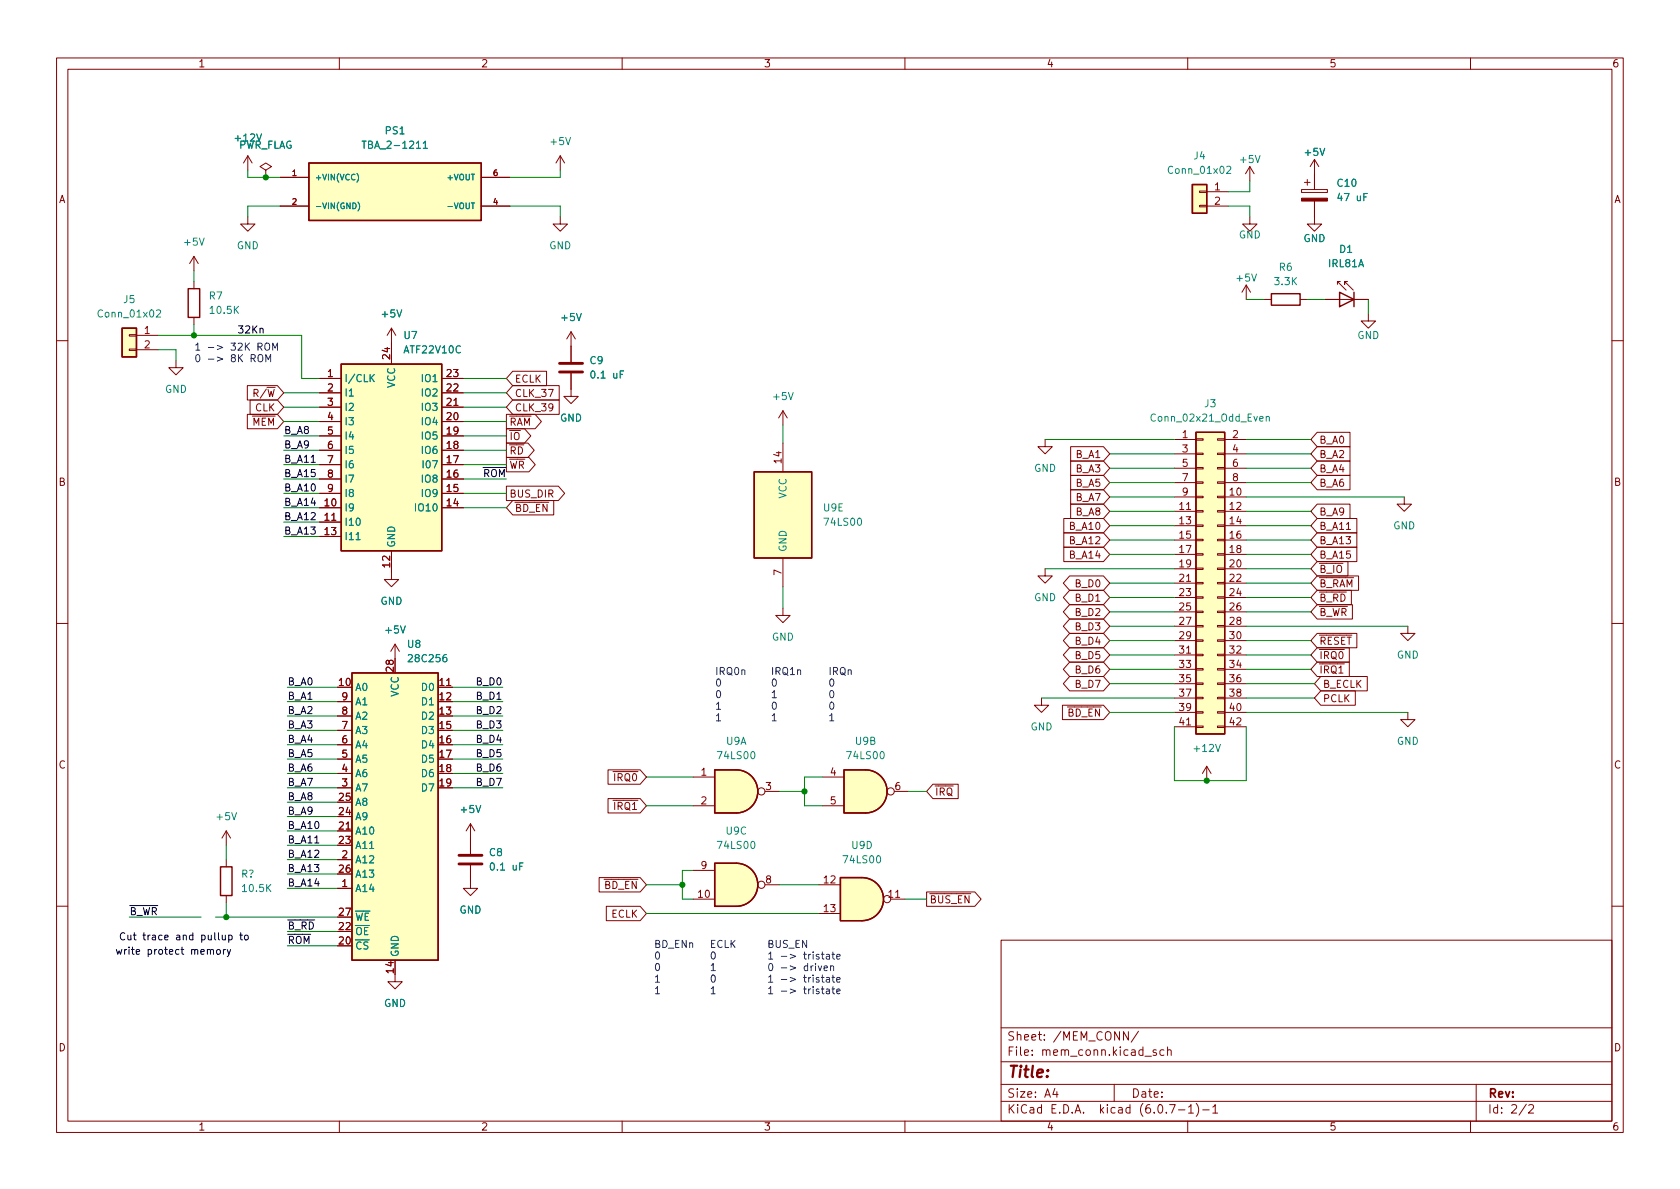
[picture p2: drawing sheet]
<svg xmlns="http://www.w3.org/2000/svg" width="297mm" height="210mm" viewBox="0 0 297 210" stroke-linecap="round" stroke-linejoin="round" font-family="sans-serif">
<g fill="none" stroke="#840000" stroke-width=".18">
<path d="M10 10.2h277v190.1h-277zM12 12.2h273v186.1h-273zM60 10.2v2M110 10.2v2M160 10.2v2M210 10.2v2M260 10.2v2M43.8 38.3v1.3h1.3l-1.3 1.3-1.3-1.3h1.3M43.8 27.6l-.7 1.2M43.8 27.6v2.5M43.8 27.6l.8 1.2M47 30.1l1-.6-1-.7-1 .7 1 .6v1.3"/>
<path d="M47 31.4h.1M49.5 36.4h5.1M49.5 31.4h5.1M85.1 36.4h5.1M85.1 31.4h5.1M99.1 38.3v1.3h1.2l-1.2 1.3-1.3-1.3h1.3M99.1 27.6l-.8 1.2M99.1 27.6v2.5M99.1 27.6l.7 1.2M212.1 36.3h1.3v.3h-1.3zM212.1 33.8h1.3v.2h-1.3zM213.4 33.9h3.8"/>
<path d="M213.4 36.4h3.8M221 38.3v1.3h1.2l-1.2 1.3-1.3-1.3h1.3M221 29.5l-.8 1.2M221 29.5v2.5M221 29.5l.7 1.2M230.1 33.5h4.6v.5h-4.6zM230.6 32.3h1M231.1 31.7v1.1M232.4 35.6v4h1.3l-1.3 1.3-1.3-1.3h1.3M232.4 28.2v5.3M232.4 28.2l-.8 1.3M232.4 28.2l.8 1.3"/>
<path d="M22.9 59.2h1.2v.2h-1.2zM24.1 59.3h3.8M34.3 45.3l-.8 1.3M34.3 45.3v2.6M34.3 49.8v1.2M34.3 56.1v1.3M34.3 45.3l.8 1.3M69.2 58v6.4M69.2 58l-.7 1.3M69.2 58l.8 1.3M101 58.7l-.8 1.2M101 58.7v5.3"/>
<path d="M101 58.7l.7 1.2M220.3 50.4l-.7 1.3M220.3 50.4v2.6M220.3 50.4l.8 1.3M223.5 53h1.3M229.9 53h1.2M234.3 53h7.6M236.5 50.3v-.5l1.5 1.5M236.5 49.8h.5M238.3 49.8h-.6v.5v-.5l1.6 1.5M241.9 55.5v1.3h1.3l-1.3 1.2-1.2-1.2h1.2M10 60.2h2"/>
<path d="M22.9 61.7h1.2v.3h-1.2zM24.1 61.8h3.8M31.1 63.7v1.3h1.3l-1.3 1.3-1.3-1.3h1.3M43.7 73.3h5.4l1.1 1.2-1.1 1.3h-5.4zM43.7 68.2h5.4l1.1 1.3-1.1 1.2h-5.4zM44.2 70.7h4.9l1.1 1.3-1.1 1.3h-4.9zM56.5 66.9h3.8M56.5 79.6h3.8M56.5 77.1h3.8M56.5 69.5h3.8M56.5 74.5h3.8M56.5 72h3.8"/>
<path d="M78.1 66.9h3.8M78.1 79.6h3.8M78.1 77.1h3.8M78.1 69.5h3.8M78.1 74.5h3.8M78.1 72h3.8M89.5 75.8h3.2l1.2 1.3-1.2 1.3h-3.2zM89.5 78.4h3.8l1.2 1.2-1.2 1.3h-3.8zM89.5 73.3h5.1l1.1 1.2-1.1 1.3h-5.1zM90.6 68.2h8.3v2.5h-8.3l-1.1-1.2zM90.6 65.7h6v2.5h-6l-1.1-1.3zM90.6 70.7h8.3v2.6h-8.3l-1.1-1.3z"/>
<path d="M101 66v4.1h1.2l-1.2 1.3-1.3-1.3h1.3M138.4 72.6l-.7 1.3M138.4 72.6v2.6M138.4 78.4v5M138.4 72.6l.8 1.3M184.8 77.7v1.3h1.3l-1.3 1.3-1.3-1.3h1.3M189.3 79h5.8l1.1 1.3-1.1 1.2h-5.8zM207.6 77.7h3.9M211.5 77.6h1.2v.2h-1.2zM215.3 77.6h1.2v.2h-1.2zM216.5 77.7h3.8M232.9 79h5.8v2.5h-5.8l-1.1-1.2z"/>
<path d="M232.9 76.4h5.8v2.6h-5.8l-1.1-1.3zM285 60.2h2M56.5 89.8h3.8M56.5 92.3h3.8M56.5 94.9h3.8M56.5 87.2h3.8M56.5 84.7h3.8M56.5 82.2h3.8M69.2 97.4v5.1h1.3l-1.3 1.3-1.3-1.3h1.3M78.1 89.8h3.8M78.1 87.2h3.8M78.1 84.7h3.8"/>
<path d="M78.1 82.2h3.8M89.5 80.9h4l1.1 1.3-1.1 1.2h-4zM89.5 86h9.2l1.1 1.2-1.1 1.3h-9.2zM90.6 88.5h7.3v2.6h-7.3l-1.1-1.3zM138.4 98.7v5.1M188.1 91.7h7l1.1 1.3-1.1 1.2h-7zM188.1 94.2h7l1.1 1.3-1.1 1.3h-7zM188.1 96.8h7l1.1 1.2-1.1 1.3h-7zM189.3 81.5h5.8l1.1 1.3-1.1 1.3h-5.8zM189.3 84.1h5.8l1.1 1.2-1.1 1.3h-5.8zM189.3 89.1h5.8l1.1 1.3-1.1 1.3h-5.8zM189.3 86.6h5.8l1.1 1.3-1.1 1.2h-5.8z"/>
<path d="M207.6 87.9h3.9M207.6 90.4h3.9M207.6 93h3.9M207.6 95.5h3.9M207.6 98h3.9M207.6 80.3h3.9M207.6 82.8h3.9M207.6 85.3h3.9M211.5 97.9h1.2v.3h-1.2zM211.5 95.4h1.2v.2h-1.2zM211.5 92.8h1.2v.3h-1.2zM211.5 90.3h1.2v.2h-1.2z"/>
<path d="M211.5 87.8h1.2v.2h-1.2zM211.5 85.2h1.2v.3h-1.2zM211.5 82.7h1.2v.2h-1.2zM211.5 80.1h1.2v.3h-1.2zM215.3 97.9h1.2v.3h-1.2zM215.3 95.4h1.2v.2h-1.2zM215.3 92.8h1.2v.3h-1.2zM215.3 90.3h1.2v.2h-1.2zM215.3 87.8h1.2v.2h-1.2zM215.3 85.2h1.2v.3h-1.2zM215.3 82.7h1.2v.2h-1.2zM215.3 80.1h1.2v.3h-1.2z"/>
<path d="M216.5 87.9h3.8M216.5 90.4h3.8M216.5 93h3.8M216.5 95.5h3.8M216.5 98h3.8M216.5 80.3h3.8M216.5 82.8h3.8M216.5 85.3h3.8M232.9 99.3h5.4v2.5h-5.4l-1.1-1.2zM232.9 96.8h7v2.5h-7l-1.1-1.3zM232.9 84.1h5.8v2.5h-5.8l-1.1-1.3zM232.9 94.2h7v2.6h-7l-1.1-1.3z"/>
<path d="M232.9 91.7h7v2.5h-7l-1.1-1.2zM232.9 81.5h5.8v2.6h-5.8l-1.1-1.3zM232.9 89.1h5.8v2.6h-5.8l-1.1-1.3zM248.3 87.9v1.2h1.3l-1.3 1.3-1.3-1.3h1.3M10 110.2h2M69.8 113.9l-.7 1.3M69.8 113.9v2.6M69.8 113.9l.8 1.3M138.4 107.6v1.2h1.3l-1.3 1.3-1.2-1.3h1.2M184.8 100.6v1.2h1.3l-1.3 1.3-1.3-1.3h1.3M189.1 106.9h6l1.1 1.3-1.1 1.3h-6l-1.1-1.3zM189.1 104.4h6l1.1 1.3-1.1 1.2h-6l-1.1-1.2z"/>
<path d="M189.1 101.8h6l1.1 1.3-1.1 1.3h-6l-1.1-1.3zM189.1 109.5h6l1.1 1.2-1.1 1.3h-6l-1.1-1.3zM189.1 119.6h6l1.1 1.3-1.1 1.3h-6l-1.1-1.3zM189.1 117.1h6l1.1 1.3-1.1 1.2h-6l-1.1-1.2zM189.1 112h6l1.1 1.3-1.1 1.2h-6l-1.1-1.2zM189.1 114.5h6l1.1 1.3-1.1 1.3h-6l-1.1-1.3zM207.6 100.6h3.9M207.6 103.1h3.9M207.6 105.7h3.9M207.6 108.2h3.9M207.6 110.7h3.9M207.6 113.3h3.9"/>
<path d="M207.6 115.8h3.9M207.6 118.4h3.9M211.5 118.2h1.2v.3h-1.2zM211.5 115.7h1.2v.2h-1.2zM211.5 113.2h1.2v.2h-1.2zM211.5 110.6h1.2v.3h-1.2zM211.5 108.1h1.2v.2h-1.2zM211.5 105.5h1.2v.3h-1.2zM211.5 103h1.2v.2h-1.2zM211.5 100.5h1.2v.2h-1.2zM215.3 118.2h1.2v.3h-1.2zM215.3 115.7h1.2v.2h-1.2z"/>
<path d="M215.3 113.2h1.2v.2h-1.2zM215.3 110.6h1.2v.3h-1.2zM215.3 108.1h1.2v.2h-1.2zM215.3 105.5h1.2v.3h-1.2zM215.3 103h1.2v.2h-1.2zM215.3 100.5h1.2v.2h-1.2zM216.5 100.6h3.8M216.5 103.1h3.8M216.5 105.7h3.8M216.5 108.2h3.8M216.5 110.7h3.8M216.5 113.3h3.8"/>
<path d="M216.5 115.8h3.8M216.5 118.4h3.8M232.9 104.4h6v2.5h-6l-1.1-1.2zM232.9 101.8h7.3v2.6h-7.3l-1.1-1.3zM232.9 106.9h6.2v2.6h-6.2l-1.1-1.3zM232.9 114.5h5.7v2.6h-5.7l-1.1-1.3zM232.9 112h7v2.5h-7l-1.1-1.2zM232.9 117.1h5.7v2.5h-5.7l-1.1-1.2zM233.5 119.6h8.2v2.6h-8.2l-1.1-1.3zM248.9 110.7v1.3h1.3l-1.3 1.3-1.3-1.3h1.3M285 110.2h2M59.7 139.3h2.5"/>
<path d="M59.7 136.8h2.5M59.7 134.2h2.5M59.7 131.7h2.5M59.7 129.2h2.5M59.7 126.6h2.5M59.7 124.1h2.5M77.5 121.5h2.5M107.5 136.1h5.7l1.1 1.3-1.1 1.3h-5.7zM122.6 137.4h3.8M135.3 139.9h2.5M145.4 137.4h3.8M158.1 139.9h2.6"/>
<path d="M164.9 138.7h4.5v2.5h-4.5l-1.1-1.3zM184.1 123.4v1.3h1.3l-1.3 1.3-1.2-1.3h1.2M187.8 124.7h7.3l1.1 1.3-1.1 1.2h-7.3zM207.6 120.9h3.9M207.6 123.4h3.9M207.6 126h3.9M207.6 128.5h3.9M211.5 128.4h1.2v.2h-1.2zM211.5 125.9h1.2v.2h-1.2zM211.5 123.3h1.2v.3h-1.2zM211.5 120.8h1.2v.2h-1.2zM213.4 135.5l-.8 1.3"/>
<path d="M213.4 135.5v2.5M213.4 135.5l.7 1.3M215.3 128.4h1.2v.2h-1.2zM215.3 125.9h1.2v.2h-1.2zM215.3 123.3h1.2v.3h-1.2zM215.3 120.8h1.2v.2h-1.2zM216.5 120.9h3.8M216.5 123.4h3.8M216.5 126h3.8M216.5 128.5h3.8M233.5 122.2h6.1v2.5h-6.1l-1.1-1.3zM248.9 126v1.2h1.3l-1.3 1.3-1.3-1.3h1.3"/>
<path d="M40 146.9v2.6M40 152v1.3M40 158.4v1.2M40 146.9l-.8 1.3M40 146.9l.8 1.3M59.7 157.1h2.5M59.7 152h2.5M59.7 146.9h2.5M83.2 153v4.1h1.3l-1.3 1.3-1.3-1.3h1.3M83.2 145.7v5.3M83.2 145.7l-.8 1.2M83.2 145.7l.7 1.2"/>
<path d="M105.9 155.2h7.3l1.1 1.3-1.1 1.2h-7.3zM107.5 141.2h5.7l1.1 1.3-1.1 1.3h-5.7zM122.6 142.5h3.8M122.6 159h3.8M122.6 153.9h3.8M135.3 156.5h2.5M144.8 156.5h3.8M145.4 142.5h3.8M157.5 159h2.5M163.8 157.7h8.6l1.1 1.3-1.1 1.3h-8.6zM10 160.2h2M69.8 172.3v1.3h1.3l-1.3 1.3-1.2-1.3h1.2"/>
<path d="M107.2 160.3h6l1.1 1.2-1.1 1.3h-6zM144.8 161.5h3.8M177 166.3h108v32h-108zM285 160.2h2M60 198.3v2M110 198.3v2M160 198.3v2M177 194.8h108M177 191.8h108M177 187.8h108M177 181.8h108M186.5 192.5l-.4 1h1"/>
<path d="M186.9 193v1M197 191.8v3M199.5 182.4v1.5l-.9-1.5v1.5M201.3 182.4l-1.3 1.9M202.4 186.8h1.2M204.4 185.7l-.3-.1-.2 .2v.3l.5 .1v.4h-.5M205.8 185.7l-.4-.1-.3 .3v.4l.1 .3h.6M206.4 185.8l.2-.2 .4 .1 .1 .9M206.4 185.1v1.5M206.8 195.3h1l-.7 1.5M208.4 196.3h1.1M210 198.3v2"/>
<path d="M210.1 195.8l.5-.5v1.5M210.1 196.8h.9M211.5 195.1a1.72 1.72 0 0 1 0 2.3M212.6 196.3h1.2M214.4 195.8l.5-.5v1.5M214.4 196.8h.9M260 198.3v2M261 191.8v6.5M269.9 195.3l-1.3 1.9M270.3 195.5l.6-.2 .2 .2 .1 .3-1 1h1"/>
<circle cx="134.6" cy="139.9" r=".63"/>
<circle cx="157.5" cy="139.9" r=".63"/>
<circle cx="134.6" cy="156.5" r=".63"/>
<circle cx="156.8" cy="159" r=".63"/>
</g>
<g fill="none" stroke="#840000" stroke-width=".25">
<path d="M54.6 28.8h30.5v10.2h-30.5zM210.8 32.6h2.6v5.1h-2.6zM21.6 58h2.5v5.1h-2.5zM33.3 51h2v5.1h-2zM224.8 51.9h5.1v2.1h-5.1zM236.9 51.7l2.5 1.3-2.5 1.2zM239.4 51.7v2.5M60.3 64.4h17.8v33h-17.8zM211.5 76.4h5v53.4h-5zM133.3 83.4h10.2v15.3h-10.2zM62.2 119h15.3v50.8h-15.3zM126.4 136.1h3.8a3.8 3.8 0 0 1 3.8 3.8 3.8 3.8 0 0 1-3.8 3.9h-3.8z"/>
<path d="M149.2 136.1h3.8a3.8 3.8 0 0 1 3.8 3.8 3.8 3.8 0 0 1-3.8 3.9h-3.8zM39 153.3h2v5.1h-2zM126.4 152.6h3.8a3.8 3.8 0 0 1 3.8 3.9 3.8 3.8 0 0 1-3.8 3.8h-3.8zM148.6 155.2h3.8a3.8 3.8 0 0 1 3.8 3.8 3.8 3.8 0 0 1-3.8 3.8h-3.8z"/>
</g>
<g fill="#ffffc2" stroke="#ffffc2" stroke-width=".18">
<path d="M210.8 32.6h2.6v5.1h-2.6z"/>
<path d="M21.6 58h2.5v5.1h-2.5z"/>
<path d="M211.5 76.4h5v53.4h-5z"/>
<path d="M133.3 83.4h10.2v15.3h-10.2z"/>
<path d="M130.2 136.1a3.8 3.8 0 0 1 3.8 3.8 3.8 3.8 0 0 1-3.8 3.9z"/>
<path d="M126.4 136.1h3.8v7.7h-3.8z"/>
<path d="M153 136.1a3.8 3.8 0 0 1 3.8 3.8 3.8 3.8 0 0 1-3.8 3.9z"/>
<path d="M149.2 136.1h3.8v7.7h-3.8z"/>
<path d="M152.4 155.2a3.8 3.8 0 0 1 3.8 3.8 3.8 3.8 0 0 1-3.8 3.8z"/>
<path d="M148.6 155.2h3.8v7.6h-3.8z"/>
<path d="M130.2 152.6a3.8 3.8 0 0 1 3.8 3.9 3.8 3.8 0 0 1-3.8 3.8z"/>
<path d="M126.4 152.6h3.8v7.7h-3.8z"/>
<path d="M54.6 28.8h30.5v10.2h-30.5z"/>
<path d="M60.3 64.4h17.8v33h-17.8z"/>
<path d="M62.2 119h15.3v50.8h-15.3z"/>
</g>
<g fill="none" stroke="#008484" stroke-width=".18">
<path d="M62.4 35.9a.51 .51 0 0 1 .6 .5 .51 .51 0 0 1-.6 .5zM63.1 30.7a1.17 1.17 0 0 1 0 1.5M63.3 35.7a1.17 1.17 0 0 1 0 1.6M64 25h.7M74.8 25.3l.4-.3v1.2M74.8 26.2h.8M79.2 36.5h.8M216.9 29.5l.5-.1 .2 .4-.8 .9h.8M27.7 54.9l.5-.1 .2 .4-.8 .9h.8M65.6 66.8l.6 .7M66.2 66.2l-.8 .8M223.9 73.8l.2-.2 .3 .1v.8"/>
<path d="M223.9 73.6v.9M63 95.4h.7"/>
</g>
<path d="M230.1 35h4.6v.6h-4.6z" fill="#840000" stroke="#840000" stroke-width=".18"/>
<path d="M98.9 65.8h4.1M98.9 64.3h4.1M81.2 152.8h4M81.2 151.3h4" fill="none" stroke="#840000" stroke-width=".51"/>
<g fill="none" stroke="#000" stroke-width=".18">
<path d="M37.2 168.1l.2-.2 .3 .1 .1 .7M38.4 168l.3-.1 .3 .2v.4l-.3 .2h-.3l-.1-.2zM39.3 165.4l.1 .7 .3 .1 .1-.1M39.5 167.9v.8M39.8 165.4v.8M39.9 167.9l-.4 .2M40.2 167.9l.3 .8M40.4 165.4h.4l.2 .2-.1 .5h-.5M40.4 165.4v1.2M40.8 167.9l-.4 1.2-.2 .1M42.4 165.4h.5M42.6 164.9v1.1l.3 .2"/>
<path d="M43.3 165.4h.3l.3 .2v.4l-.3 .2-.3-.1-.1-.1z"/>
</g>
<g fill="none" stroke="#0000c2" stroke-width=".18">
<path d="M45.6 61.3h.6l.1-.2v-.3l-.7-.1v1.2M45.8 62.8l.1-.1a.43 .43 0 0 1 .6 .4v.5a.42 .42 0 0 1-.5 .4 .42 .42 0 0 1-.4-.4v-.5zM45.9 61.3l.4 .6M46.9 60.8l.2-.1a.43 .43 0 0 1 .6 .4v.4a.42 .42 0 0 1-.5 .4 .42 .42 0 0 1-.4-.4zM47 64v-1.3l.4 .9 .5-.9v1.3M48.2 61.9v-1.2l.4 .9 .5-.9v1.2M146.8 118v1.3M147.4 118.7l.6-.1 .1-.2-.1-.3-.6-.1v1.3M147.7 118.7l.4 .6M148.8 118.1l.1-.1a.43 .43 0 0 1 .5 .4v.5a.42 .42 0 0 1-.4 .4 .42 .42 0 0 1-.4-.4v-.5zM148.8 119l.7 .4M150 118.6l.1-.2 .4 .1v.8"/>
<path d="M150 118.4v.9M126.8 120.2l.2-.1a.68 .68 0 0 1 .4 .6 .68 .68 0 0 1-.4 .6l-.2-.1-.1-.3zM126.8 122.2l.2-.1a.68 .68 0 0 1 .4 .6 .68 .68 0 0 1-.4 .7l-.2-.1-.1-.4zM136.5 122.5l.4-.4v1.3M136.5 126.6l.4-.4v1.3M136.5 123.4h.8M136.5 127.5h.8M136.7 120.2l.1-.1a.68 .68 0 0 1 .5 .6 .68 .68 0 0 1-.5 .6l-.1-.1-.2-.3zM136.7 124.2h.1a.68 .68 0 0 1 .5 .6 .68 .68 0 0 1-.5 .6 .84 .84 0 0 1-.1-1.2zM146.7 126.6l.4-.4v1.3M146.7 127.5h.7M146.8 120.2l.2-.1a.68 .68 0 0 1 .4 .6 .68 .68 0 0 1-.4 .6l-.2-.1-.1-.3z"/>
<path d="M146.8 122.2l.2-.1a.68 .68 0 0 1 .4 .6 .68 .68 0 0 1-.4 .7l-.2-.1-.1-.4zM146.8 124.3l.2-.1a.68 .68 0 0 1 .4 .6 .68 .68 0 0 1-.4 .6l-.2-.1-.1-.4zM115.9 172.8l.4-.4v1.3M115.9 174.8l.4-.3v1.2M115.9 173.7h.7M115.9 175.7h.7M116 168.5l.2-.2a.68 .68 0 0 1 .4 .7 .68 .68 0 0 1-.4 .6l-.2-.1-.1-.4zM116 170.5l.2-.1a.68 .68 0 0 1 .4 .6 .68 .68 0 0 1-.4 .6l-.2-.1-.1-.3zM125.7 170.7l.4-.3v1.2M125.7 174.8l.4-.3v1.2M125.7 171.6h.8M125.7 175.7h.8"/>
<path d="M125.9 172.5l.1-.1a.68 .68 0 0 1 .5 .7 .68 .68 0 0 1-.5 .6l-.1-.1-.2-.4zM125.9 168.4l.1-.1a.68 .68 0 0 1 .5 .7 .68 .68 0 0 1-.5 .6 .84 .84 0 0 1-.1-1.2zM135.9 168.7l.4-.4v1.3M135.9 172.8l.4-.4v1.3M135.9 174.8l.4-.3v1.2M135.9 169.6h.7M135.9 173.7h.7M135.9 175.7h.7M136 166.9l.5-.1 .1-.2v-.2l-.6-.1v1.3h.5l.1-.2 .1-.3-.3-.2M136 170.5l.2-.1a.68 .68 0 0 1 .4 .6 .68 .68 0 0 1-.4 .6l-.2-.1-.1-.3zM137.2 166.3v1l.3 .3h.2l.3-.3v-1M138.1 169.1h1"/>
<path d="M138.1 171.2h1M138.1 173.2h1M138.1 175.2h1M139.2 166.3h-.5l-.1 .1v.4l.5 .2 .1 .3-.2 .3-.5-.1M139.5 167.7h.9M139.7 168.8l1 .3-1 .4M139.7 170.8l1 .4-1 .3M139.7 172.8l1 .4-1 .4M139.7 174.9l1 .3-1 .4M140.7 166.9h.5M141.3 166.3h-.6v1.3h.6M142.1 168.8h.5"/>
<path d="M142.1 172.8h.5M142.1 174.9h.5M142.3 168.3v1.1l.3 .2M142.3 172.4v1.1l.3 .2M142.3 174.5v1.1l.3 .1M142.6 166.3v1.3l-.7-1.3v1.3M142.8 170.9l-.4-.1-.2 .2 .1 .6h.5M142.8 170.4v1.2M143 168.8v.8M143 172.8v.9M143 174.9v.8M143.3 168.8l-.3 .2"/>
<path d="M143.3 172.8l-.3 .3M143.3 174.9l-.3 .2M143.4 170.8v.8M143.8 168.3v.2M143.8 170.8l-.4 .2M143.8 172.4v.1M143.8 174.5v.1M143.8 168.8v.8M143.8 172.8v.9M143.8 174.9v.8M144.2 170.4v.1M144.2 170.8v.8"/>
<path d="M144.7 170.8l.3 .8 .3-.8M144.8 168.8h-.3l-.2 .1 .1 .2 .4 .1v.3h-.5M144.8 172.9l-.3-.1-.2 .2 .1 .2 .4 .1v.3h-.5M144.8 174.9h-.3l-.2 .2 .1 .1 .4 .2v.3h-.5M145.2 168.8h.5M145.2 172.8h.5M145.2 174.9h.5M145.4 168.3v1.1l.3 .2M145.4 172.4v1.1l.3 .2M145.4 174.5v1.1l.3 .1M145.7 171.2l.6-.1-.1-.2-.3-.1-.2 .2 .1 .6h.4M146.1 168.8h.5l.1 .8"/>
<path d="M146.1 172.9h.5l.1 .8M146.1 174.9h.5l.1 .8M146.7 169.1h-.5l-.1 .2 .1 .3 .5-.1M146.7 173.1l-.5 .1-.1 .2 .1 .3 .5-.1M146.7 175.2h-.5l-.1 .2 .1 .3h.5M146.9 170.9l.1-.1 .3 .1 .1 .7M146.9 170.8v.8M147.1 168.8h.5M147.1 172.8h.5M147.1 174.9h.5M147.3 168.3v1.1l.3 .2M147.3 172.4v1.1l.3 .2"/>
<path d="M147.3 174.5v1.1l.3 .1M147.9 169.2l.6-.1v-.3h-.4l-.2 .1 .1 .6h.5M147.9 173.3l.6-.2v-.2l-.4-.1-.2 .2 .1 .6h.5M147.9 175.3l.6-.1v-.3h-.4l-.2 .2 .1 .6h.5"/>
</g>
<g fill="none" stroke="#008400" stroke-width=".18">
<path d="M43.8 30.1v1.3h5.7M49.5 36.4h-5.7v1.9M90.2 36.4h8.9v1.9M99.1 30.1v1.3h-8.9M217.2 36.4h3.8v1.9M221 32v1.9h-3.8M27.9 59.3h25.4v7.6h3.2M34.3 47.9v1.9M34.3 57.4v1.9M220.3 53h3.2M231.1 53h3.2M241.9 53v2.5"/>
<path d="M27.9 61.8h3.2v1.9M50.2 79.6h6.3M50.2 69.5h6.3M50.2 72h6.3M50.2 77.1h6.3M50.2 74.5h6.3M81.9 79.6h7.6M81.9 66.9h7.6M81.9 69.5h7.6M81.9 72h7.6M81.9 77.1h7.6M81.9 74.5h7.6"/>
<path d="M138.4 75.2v3.2M184.8 77.7h22.8M220.3 77.7h11.5M50.2 82.2h6.3M50.2 94.9h6.3M50.2 87.2h6.3M50.2 84.7h6.3M50.2 89.8h6.3M50.2 92.3h6.3M81.9 82.2h7.6M81.9 87.2h7.6M81.9 84.7h7.6"/>
<path d="M81.9 89.8h7.6M196.2 98h11.4M196.2 95.5h11.4M196.2 82.8h11.4M196.2 90.4h11.4M196.2 93h11.4M196.2 85.3h11.4M196.2 87.9h11.4M196.2 80.3h11.4M220.3 98h11.5M220.3 95.5h11.5M220.3 82.8h11.5"/>
<path d="M220.3 90.4h11.5M220.3 93h11.5M220.3 85.3h11.5M220.3 87.9h28M220.3 80.3h11.5M138.4 103.8v3.8M184.8 100.6h22.8M196.2 103.1h11.4M196.2 105.7h11.4M196.2 108.2h11.4M196.2 115.8h11.4M196.2 110.7h11.4"/>
<path d="M196.2 118.4h11.4M196.2 113.3h11.4M220.3 103.1h11.5M220.3 100.6h11.5M220.3 105.7h11.5M220.3 108.2h11.5M220.3 115.8h11.5M220.3 110.7h28.6M220.3 118.4h11.5M220.3 113.3h11.5M50.8 121.5h8.9M50.8 126.6h8.9"/>
<path d="M50.8 129.2h8.9M50.8 124.1h8.9M50.8 139.3h8.9M50.8 131.7h8.9M50.8 134.2h8.9M50.8 136.8h8.9M80 121.5h8.9M80 126.6h8.9M80 129.2h8.9M80 124.1h8.9M80 139.3h8.9M80 131.7h8.9"/>
<path d="M80 134.2h8.9M80 136.8h8.9M114.3 137.4h8.3M137.8 139.9h4.4M145.4 137.4h-3.2v5.1h3.2M160.7 139.9h3.1M184.1 123.4h23.5M196.2 126h11.4M196.2 120.9h11.4M207.6 128.5v9.5h12.7v-9.5M220.3 123.4h12.1M220.3 126h28.6"/>
<path d="M220.3 120.9h12.1M40 149.5v2.5M40 159.6v2.6M50.8 146.9h8.9M50.8 149.5h8.9M50.8 144.4h8.9M50.8 141.9h8.9M50.8 152h8.9M50.8 154.6h8.9M50.8 157.1h8.9M114.3 142.5h8.3M114.3 156.5h6.3"/>
<path d="M122.6 153.9h-2v5.1h2M137.8 156.5h7M160 159h3.8M22.9 162.2h12.7M38.1 162.2h21.6M50.8 167.3h8.9M50.8 164.7h8.9M114.3 161.5h30.5"/>
</g>
<g fill="#008400" stroke="#008400" stroke-width=".18">
<circle cx="34.3" cy="59.3" r=".46"/>
<circle cx="47" cy="31.4" r=".46"/>
<circle cx="40" cy="162.2" r=".46"/>
<circle cx="142.2" cy="139.9" r=".46"/>
<circle cx="120.6" cy="156.5" r=".46"/>
<circle cx="213.4" cy="138" r=".46"/>
</g>
<text font-size="2.8" fill="#840000" x="178" y="190.6">Title:</text>
<g font-size="2.1" fill="#840000">
<text x="178" y="184">Sheet: /MEM_CONN/</text>
<text x="178" y="186.7">File: mem_conn.kicad_sch</text>
<text x="178" y="196.9">KiCad E.D.A. kicad (6.0.7-1)-1</text>
<text x="178" y="194.1">Size: A4</text>
<text x="200" y="194.1">Date:</text>
<text x="263" y="194.1">Rev:</text>
<text x="263" y="196.9">Id: 2/2</text>
</g>
<g font-size="1.8" fill="#840000">
<text x="35" y="11.9">1</text>
<text x="85" y="11.9">2</text>
<text x="135" y="11.9">3</text>
<text x="185" y="11.9">4</text>
<text x="235" y="11.9">5</text>
<text x="285" y="11.9">6</text>
<text x="10.3" y="35.9">A</text>
<text x="214.8" y="33.6">1</text>
<text x="285.3" y="35.9">A</text>
<text x="214.8" y="36.2">2</text>
<text x="25.5" y="59">1</text>
<text x="25.5" y="61.6">2</text>
<text x="69" y="63.5" transform="rotate(-90 69 63.5)">24</text>
<text x="43.9" y="70.2">R/~{W}</text>
<text x="57.9" y="66.7">1</text>
<text x="57.9" y="69.2">2</text>
<text x="57.9" y="71.7">3</text>
<text x="79" y="71.7">21</text>
<text x="79" y="69.2">22</text>
<text x="79" y="66.7">23</text>
<text x="91" y="70.2">CLK_37</text>
<text x="91" y="67.6">ECLK</text>
<text x="43.2" y="75.3">~{MEM}</text>
<text x="45.1" y="72.7">CLK</text>
<text x="57.9" y="74.3">4</text>
<text x="57.9" y="76.8">5</text>
<text x="79" y="76.8">19</text>
<text x="79" y="74.3">20</text>
<text x="90" y="77.8">~{IO}</text>
<text x="90" y="75.3">~{RAM}</text>
<text x="91" y="72.7">CLK_39</text>
<text x="209.1" y="77.5">1</text>
<text x="217.9" y="77.5">2</text>
<text x="57.9" y="79.4">6</text>
<text x="57.9" y="81.9">7</text>
<text x="79" y="81.9">17</text>
<text x="79" y="79.4">18</text>
<text x="90" y="82.9">~{WR}</text>
<text x="90" y="80.3">~{RD}</text>
<text x="138.2" y="81.9" transform="rotate(-90 138.2 81.9)">14</text>
<text x="190.3" y="81">B_A1</text>
<text x="190.3" y="83.5">B_A3</text>
<text x="209.1" y="80">3</text>
<text x="209.1" y="82.5">5</text>
<text x="217.9" y="80">4</text>
<text x="217.9" y="82.5">6</text>
<text x="233.2" y="81">B_A2</text>
<text x="233.2" y="78.4">B_A0</text>
<text x="233.2" y="83.5">B_A4</text>
<text x="10.3" y="85.9">B</text>
<text x="57.4" y="89.5">10</text>
<text x="57.9" y="84.4">8</text>
<text x="57.9" y="87">9</text>
<text x="79" y="89.5">14</text>
<text x="79" y="87">15</text>
<text x="79" y="84.4">16</text>
<text x="90" y="88">BUS_DIR</text>
<text x="190.3" y="86.1">B_A5</text>
<text x="190.3" y="88.6">B_A7</text>
<text x="209.1" y="85.1">7</text>
<text x="209.1" y="87.6">9</text>
<text x="217.5" y="87.6">10</text>
<text x="217.9" y="85.1">8</text>
<text x="233.2" y="86.1">B_A6</text>
<text x="285.3" y="85.9">B</text>
<text x="57.4" y="92.1">11</text>
<text x="57.4" y="94.6">13</text>
<text x="91" y="90.5">~{BD_EN}</text>
<text x="189.3" y="93.7">B_A10</text>
<text x="190.3" y="91.1">B_A8</text>
<text x="208.6" y="90.2">11</text>
<text x="208.6" y="92.7">13</text>
<text x="208.6" y="95.2">15</text>
<text x="217.5" y="90.2">12</text>
<text x="217.5" y="92.7">14</text>
<text x="217.5" y="95.2">16</text>
<text x="233.2" y="93.7">B_A11</text>
<text x="233.2" y="91.1">B_A9</text>
<text x="69" y="100.3" transform="rotate(-90 69 100.3)">12</text>
<text x="138.2" y="101.7" transform="rotate(-90 138.2 101.7)">7</text>
<text x="189.3" y="96.2">B_A12</text>
<text x="189.3" y="98.8">B_A14</text>
<text x="208.6" y="97.8">17</text>
<text x="208.6" y="100.3">19</text>
<text x="217.5" y="97.8">18</text>
<text x="217.5" y="100.3">20</text>
<text x="233.2" y="101.3">~{B_IO}</text>
<text x="233.2" y="98.8">B_A15</text>
<text x="233.2" y="96.2">B_A13</text>
<text x="190.3" y="106.4">B_D1</text>
<text x="190.3" y="103.8">B_D0</text>
<text x="208.6" y="102.9">21</text>
<text x="208.6" y="105.4">23</text>
<text x="208.6" y="107.9">25</text>
<text x="217.5" y="102.9">22</text>
<text x="217.5" y="105.4">24</text>
<text x="217.5" y="107.9">26</text>
<text x="233.2" y="106.4">~{B_RD}</text>
<text x="233.2" y="103.8">~{B_RAM}</text>
<text x="190.3" y="108.9">B_D2</text>
<text x="190.3" y="111.5">B_D3</text>
<text x="208.6" y="110.5">27</text>
<text x="208.6" y="113">29</text>
<text x="217.5" y="110.5">28</text>
<text x="217.5" y="113">30</text>
<text x="233.2" y="108.9">~{B_WR}</text>
<text x="69.6" y="118.7" transform="rotate(-90 69.6 118.7)">28</text>
<text x="190.3" y="119.1">B_D6</text>
<text x="190.3" y="114">B_D4</text>
<text x="190.3" y="116.5">B_D5</text>
<text x="208.6" y="115.6">31</text>
<text x="208.6" y="118.1">33</text>
<text x="217.5" y="115.6">32</text>
<text x="217.5" y="118.1">34</text>
<text x="233.2" y="116.5">~{IRQ0}</text>
<text x="233.2" y="114">~{RESET}</text>
<text x="233.2" y="119.1">~{IRQ1}</text>
<text x="60" y="121.3">10</text>
<text x="60.5" y="123.8">9</text>
<text x="77.8" y="121.3">11</text>
<text x="77.8" y="123.8">12</text>
<text x="190.3" y="121.6">B_D7</text>
<text x="208.6" y="120.6">35</text>
<text x="208.6" y="123.2">37</text>
<text x="208.6" y="125.7">39</text>
<text x="217.5" y="120.6">36</text>
<text x="217.5" y="123.2">38</text>
<text x="217.5" y="125.7">40</text>
<text x="233.8" y="121.6">B_ECLK</text>
<text x="233.8" y="124.2">PCLK</text>
<text x="60.5" y="131.4">6</text>
<text x="60.5" y="128.9">7</text>
<text x="60.5" y="126.4">8</text>
<text x="77.8" y="126.4">13</text>
<text x="77.8" y="128.9">15</text>
<text x="77.8" y="131.4">16</text>
<text x="187.4" y="126.7">~{BD_EN}</text>
<text x="208.6" y="128.3">41</text>
<text x="217.5" y="128.3">42</text>
<text x="10.3" y="135.9">C</text>
<text x="60.5" y="136.5">4</text>
<text x="60.5" y="134">5</text>
<text x="77.8" y="134">17</text>
<text x="77.8" y="136.5">18</text>
<text x="124" y="137.2">1</text>
<text x="146.8" y="137.2">4</text>
<text x="285.3" y="135.9">C</text>
<text x="60" y="141.6">25</text>
<text x="60.5" y="139.1">3</text>
<text x="77.8" y="139.1">19</text>
<text x="107.4" y="138.1">~{IRQ0}</text>
<text x="107.4" y="143.2">~{IRQ1}</text>
<text x="124" y="142.2">2</text>
<text x="135.4" y="139.7">3</text>
<text x="146.8" y="142.2">5</text>
<text x="158.3" y="139.7">6</text>
<text x="165.3" y="140.7">~{IRQ}</text>
<text x="60" y="146.7">21</text>
<text x="60" y="149.2">23</text>
<text x="60" y="144.1">24</text>
<text x="60" y="154.3">26</text>
<text x="60.5" y="151.8">2</text>
<text x="124" y="153.7">9</text>
<text x="60" y="161.9">27</text>
<text x="60.5" y="156.8">1</text>
<text x="105.5" y="157.2">~{BD_EN}</text>
<text x="123.5" y="158.7">10</text>
<text x="135.4" y="156.2">8</text>
<text x="145.7" y="156.2">12</text>
<text x="145.7" y="161.3">13</text>
<text x="157.1" y="158.7">11</text>
<text x="164.3" y="159.7">~{BUS_EN}</text>
<text x="60" y="167">20</text>
<text x="60" y="164.5">22</text>
<text x="108.1" y="162.3">ECLK</text>
<text x="69.6" y="172" transform="rotate(-90 69.6 172)">14</text>
<text x="10.3" y="185.9">D</text>
<text x="285.3" y="185.9">D</text>
<text x="35" y="199.9">1</text>
<text x="85" y="199.9">2</text>
<text x="135" y="199.9">3</text>
<text x="185" y="199.9">4</text>
<text x="235" y="199.9">5</text>
<text x="285" y="199.9">6</text>
</g>
<g font-size="1.8" fill="#008484">
<text x="68.2" y="23.7">PS1</text>
<text x="41.7" y="25">+12V</text>
<text x="42" y="26.3">PWR_FLAG</text>
<text x="64.8" y="26.3">TBA_2-1211</text>
<text x="97.5" y="25.6">+5V</text>
<text x="211.1" y="28.2">J4</text>
<text x="219.4" y="28.8">+5V</text>
<text x="230.8" y="27.6">+5V</text>
<text x="206.9" y="30.7">Conn_01x02</text>
<text x="236.5" y="33">C10</text>
<text x="236.8" y="35.6">47 uF</text>
<text x="32.7" y="43.4">+5V</text>
<text x="41.8" y="44.1">GND</text>
<text x="97.1" y="44.1">GND</text>
<text x="219" y="42.2">GND</text>
<text x="226.2" y="47.9">R6</text>
<text x="230.4" y="42.8">GND</text>
<text x="235" y="47.2">IRL81A</text>
<text x="236.9" y="44.7">D1</text>
<text x="21.9" y="53.6">J5</text>
<text x="37" y="53">R7</text>
<text x="218.7" y="49.8">+5V</text>
<text x="225.5" y="50.4">3.3K</text>
<text x="17.7" y="56.1">Conn_01x02</text>
<text x="37.3" y="55.5">10.5K</text>
<text x="67.6" y="56.1">+5V</text>
<text x="71.5" y="59.9">U7</text>
<text x="99.4" y="56.8">+5V</text>
<text x="240" y="59.9">GND</text>
<text x="71.6" y="62.5">ATF22V10C</text>
<text x="104.3" y="64.4">C9</text>
<text x="29.1" y="69.5">GND</text>
<text x="60.8" y="67.6">I/CLK</text>
<text x="60.8" y="70.1">I1</text>
<text x="69.8" y="68.6" transform="rotate(-90 69.8 68.6)">VCC</text>
<text x="74.7" y="70.1">IO2</text>
<text x="74.7" y="67.6">IO1</text>
<text x="104.8" y="66.9">0.1 uF</text>
<text x="136.8" y="70.7">+5V</text>
<text x="60.8" y="72.6">I2</text>
<text x="60.8" y="75.2">I3</text>
<text x="60.8" y="77.7">I4</text>
<text x="74.7" y="77.7">IO5</text>
<text x="74.7" y="75.2">IO4</text>
<text x="74.7" y="72.6">IO3</text>
<text x="99" y="74.5">GND</text>
<text x="203.9" y="74.5">Conn_02x21_Odd_Even</text>
<text x="213" y="72">J3</text>
<text x="60.8" y="80.3">I5</text>
<text x="60.8" y="82.8">I6</text>
<text x="74.7" y="80.3">IO6</text>
<text x="75.1" y="82.8">I07</text>
<text x="182.8" y="83.4">GND</text>
<text x="60.8" y="85.3">I7</text>
<text x="60.8" y="87.9">I8</text>
<text x="74.7" y="87.9">IO9</text>
<text x="74.7" y="85.3">IO8</text>
<text x="139.1" y="88.2" transform="rotate(-90 139.1 88.2)">VCC</text>
<text x="60.8" y="90.4">I9</text>
<text x="60.8" y="93">I10</text>
<text x="60.8" y="95.5">I11</text>
<text x="73.8" y="90.4">IO10</text>
<text x="145.6" y="90.4">U9E</text>
<text x="145.9" y="93">74LS00</text>
<text x="246.3" y="93.6">GND</text>
<text x="69.8" y="96.9" transform="rotate(-90 69.8 96.9)">GND</text>
<text x="139.1" y="97.7" transform="rotate(-90 139.1 97.7)">GND</text>
<text x="67.2" y="106.9">GND</text>
<text x="182.8" y="106.3">GND</text>
<text x="68.3" y="112">+5V</text>
<text x="136.5" y="113.3">GND</text>
<text x="72.1" y="114.5">U8</text>
<text x="72.5" y="117.1">28C256</text>
<text x="247" y="116.5">GND</text>
<text x="62.7" y="122.2">A0</text>
<text x="62.7" y="124.7">A1</text>
<text x="70.5" y="123.2" transform="rotate(-90 70.5 123.2)">VCC</text>
<text x="74.7" y="122.2">D0</text>
<text x="74.7" y="124.7">D1</text>
<text x="62.7" y="129.8">A3</text>
<text x="62.7" y="127.2">A2</text>
<text x="74.7" y="127.2">D2</text>
<text x="74.7" y="129.8">D3</text>
<text x="128.4" y="131.7">U9A</text>
<text x="151.3" y="131.7">U9B</text>
<text x="182.2" y="129.2">GND</text>
<text x="247" y="131.7">GND</text>
<text x="62.7" y="137.4">A6</text>
<text x="62.7" y="134.9">A5</text>
<text x="62.7" y="132.3">A4</text>
<text x="74.7" y="132.3">D4</text>
<text x="74.7" y="134.9">D5</text>
<text x="74.7" y="137.4">D6</text>
<text x="127.1" y="134.2">74LS00</text>
<text x="149.9" y="134.2">74LS00</text>
<text x="211.3" y="133">+12V</text>
<text x="62.7" y="142.5">A8</text>
<text x="62.7" y="139.9">A7</text>
<text x="74.7" y="139.9">D7</text>
<text x="81.6" y="143.8">+5V</text>
<text x="38.4" y="145">+5V</text>
<text x="62.7" y="147.6">A10</text>
<text x="62.7" y="145">A9</text>
<text x="128.4" y="147.6">U9C</text>
<text x="42.6" y="155.2">R?</text>
<text x="62.7" y="152.6">A12</text>
<text x="62.7" y="150.1">A11</text>
<text x="62.7" y="155.2">A13</text>
<text x="86.5" y="151.4">C8</text>
<text x="87" y="153.9">0.1 uF</text>
<text x="127.1" y="150.1">74LS00</text>
<text x="149.3" y="152.6">74LS00</text>
<text x="150.6" y="150.1">U9D</text>
<text x="43" y="157.7">10.5K</text>
<text x="62.7" y="157.7">A14</text>
<text x="81.2" y="161.5">GND</text>
<text x="62.7" y="167.9">~{CS}</text>
<text x="62.7" y="165.3">~{OE}</text>
<text x="62.7" y="162.8">~{WE}</text>
<text x="70.5" y="169.3" transform="rotate(-90 70.5 169.3)">GND</text>
<text x="67.9" y="178">GND</text>
</g>
<g font-size="1.8">
<text x="41.9" y="59">32Kn</text>
<text x="50.2" y="76.7">B_A8</text>
<text x="50.2" y="81.8">B_A11</text>
<text x="50.2" y="79.3">B_A9</text>
<text x="50.2" y="89.4">B_A14</text>
<text x="50.2" y="86.9">B_A10</text>
<text x="50.2" y="84.4">B_A15</text>
<text x="84" y="84.4">~{ROM}</text>
<text x="50.2" y="94.5">B_A13</text>
<text x="50.2" y="92">B_A12</text>
<text x="50.8" y="123.7">B_A1</text>
<text x="50.8" y="121.2">B_A0</text>
<text x="84.4" y="123.7">B_D1</text>
<text x="84.4" y="121.2">B_D0</text>
<text x="50.8" y="128.8">B_A3</text>
<text x="50.8" y="131.3">B_A4</text>
<text x="50.8" y="126.3">B_A2</text>
<text x="84.4" y="131.3">B_D4</text>
<text x="84.4" y="126.3">B_D2</text>
<text x="84.4" y="128.8">B_D3</text>
<text x="50.8" y="133.9">B_A5</text>
<text x="50.8" y="136.4">B_A6</text>
<text x="84.4" y="136.4">B_D6</text>
<text x="84.4" y="133.9">B_D5</text>
<text x="50.8" y="139">B_A7</text>
<text x="50.8" y="141.5">B_A8</text>
<text x="84.4" y="139">B_D7</text>
<text x="50.8" y="144">B_A9</text>
<text x="50.8" y="149.1">B_A11</text>
<text x="50.8" y="146.6">B_A10</text>
<text x="50.8" y="154.2">B_A13</text>
<text x="50.8" y="151.7">B_A12</text>
<text x="22.9" y="161.8">~{B_WR}</text>
<text x="50.8" y="156.7">B_A14</text>
<text x="21" y="166.3">Cut trace and pullup to</text>
<text x="50.8" y="166.9">~{ROM}</text>
<text x="50.8" y="164.4">~{B_RD}</text>
<text x="20.3" y="168.8">write protect memory</text>
</g>
<g font-size="1.8" fill="#0000c2">
<text x="34.3" y="62">1 -&gt; 32K ROM</text>
<text x="34.3" y="64">0 -&gt; 8K ROM</text>
<text x="126.4" y="119.4">IRQ0n IRQ1n IRQn</text>
<text x="126.4" y="125.5">1 0 0</text>
<text x="126.4" y="127.5">1 1 1</text>
<text x="115.6" y="167.6">BD_ENn ECLK BUS_EN</text>
</g>
<g font-size="1.4" fill="#840000">
<text x="51.7" y="31.1">1</text>
<text x="87.2" y="31.1">6</text>
<text x="51.7" y="36.2">2</text>
<text x="87.2" y="36.2">4</text>
</g>
<g font-size="1.4" fill="#008484">
<text x="55.6" y="31.9">+VIN(VCC)</text>
<text x="79.3" y="31.9">+VOUT</text>
<text x="55.6" y="37">-VIN(GND)</text>
<text x="79.7" y="37">-VOUT</text>
</g>
</svg>
